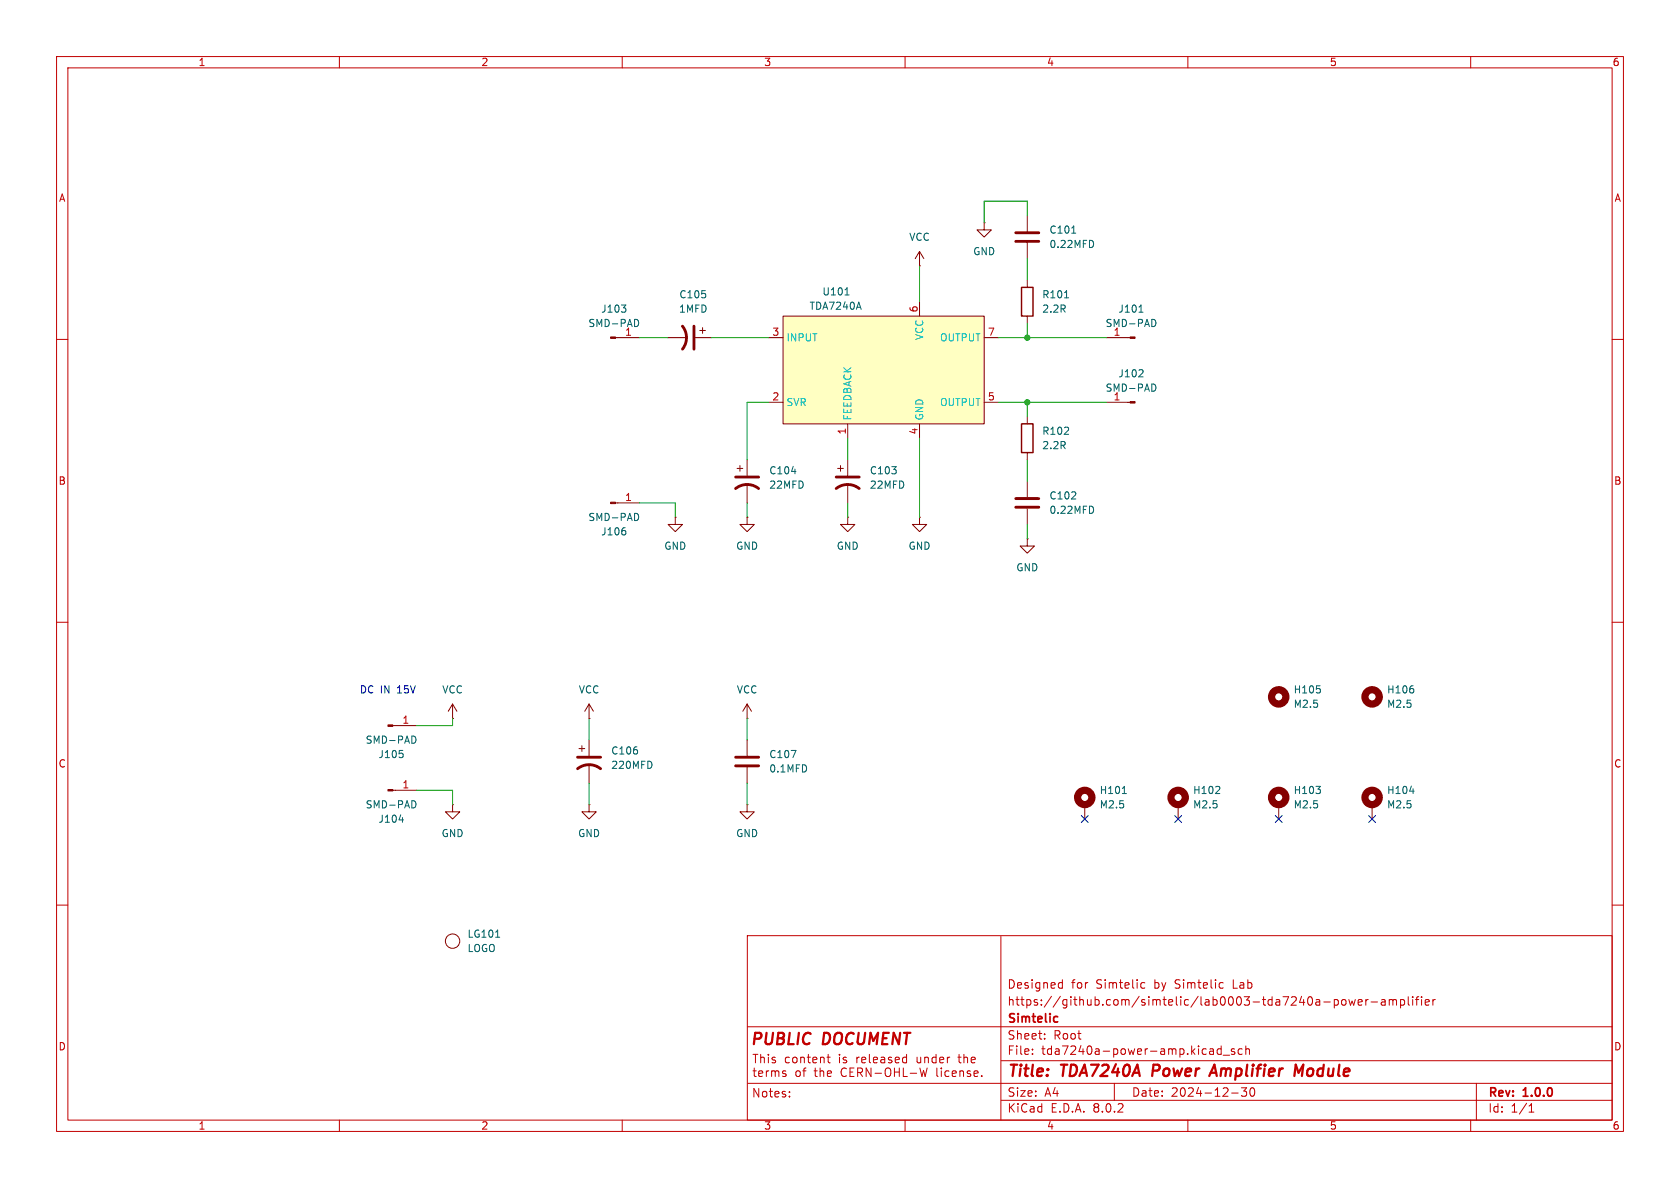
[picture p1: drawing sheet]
<svg xmlns="http://www.w3.org/2000/svg" width="297mm" height="210mm" viewBox="0 0 297 210" stroke-linecap="round" stroke-linejoin="round" font-family="sans-serif">
<g fill="none" stroke="#c20000" stroke-width=".18">
<path d="M10 10h277v190h-277zM12 12h273v186h-273zM60 10v2M110 10v2M160 10v2M210 10v2M260 10v2M10 60h2M285 60h2M10 110h2M285 110h2M10 160h2"/>
<path d="M285 160h2M132.1 165.4h152.9v32.6h-152.9zM176.9 165.5v32.5M187.4 173.7l.4 .1M187.8 173.2v1.5M187.8 174.6l-.4 .1M201.8 174.6h.6M201.8 173.8h.6M215.8 173.7l.4 .1M216.2 174.6l-.4 .1M234 177.1h1.2M235.9 176.7v1.5"/>
<path d="M235.9 176.8l.4-.1 .3 .3v.4l-.1 .2h-.6M237.2 176.8l.3-.1 .4 .1 .1 .6-.2 .2-.3 .1-.3-.1zM238.5 176.7l.2 1 .3-.7 .3 .7 .3-1M240.1 177.2l.7-.1-.1-.3-.4-.1-.2 .2 .1 .7h.5M241.5 176.7v1M241.9 176.7l-.3 .1-.1 .2M242.4 177.1h1.1M244.2 176.8h.6l.1 .9M244.9 177.1h-.5a.29 .29 0 0 0-.2 .3 .29 .29 0 0 0 .2 .3l.5-.1M245.6 176.8l.4-.1 .2 .2M245.6 176.7v1M246.2 176.9l.3-.2 .3 .1 .1 .9"/>
<path d="M246.2 176.9v.8M247.6 176.8l.4-.1 .3 .3v.4l-.1 .2h-.6M247.6 176.7v1.5M249 176.2v1.3l.2 .2M249.7 176.2v.1M249.7 176.7v1M250.2 176.7h.6M250.8 176.2l-.3 .2v1.3M251.3 176.2v.1M251.3 176.7v1M252 177.2l.7-.1-.1-.3-.4-.1-.2 .2v.7h.6M253.3 176.7v1"/>
<path d="M253.7 176.7l-.2 .1-.2 .2M60 198v2M110 198v2M132.1 181.5h152.9M132.2 191.5h152.8M133.1 186.4h.9M133.3 190.1l.4 .2M133.6 186.4v1.5M134.1 190.1l.2 .2 .5-.1M134.5 186.4v1.5M134.5 187l.2-.1 .4 .1v.9M135.5 189.3v1"/>
<path d="M135.8 186.4v.1M135.8 186.9v1M136.4 189.3v1M137.1 187l-.4-.1-.2 .3M137.1 189.5v.8M137.5 189.3l.2 .2v.8M139 190.1l-.2 .2-.5-.1M139.6 187h-.6l-.2 .2v.4M139.6 193.8v.1M139.6 193v.1M140.1 187.6v-.4l.3-.3 .4 .1 .1 .6M140.7 190l.3 .3 .3-.1 .2-.2"/>
<path d="M141.6 187l.2-.1 .3 .1 .1 .9M141.6 186.9v1M142.1 189v1.3M142.7 186.9h.6M142.9 186.4v1.3M143.7 187.4l.7-.2-.1-.2h-.5l-.1 .7M144.1 190.1l.4 .2M145 188.8v1.5M145.1 187l.2-.1 .3 .1 .1 .9M145.1 186.9v1M145.6 189.5v.8M146.2 186.9h.6"/>
<path d="M146.3 189.8l.7-.1-.1-.3-.4-.1-.2 .2v.7h.6M146.4 186.4v1.3l.4 .2M148.4 186.4v.1M148.4 186.9v1M148.8 190.1a.52 .52 0 0 0 .8 .1M149.6 187l-.3-.1-.2 .3M150.3 189.5h.5M151 188.8h-.7v1.5h.7M151.5 186.9v1M151.6 188.8v1.5M151.9 186.9l-.3 .1-.1 .2M152 189.6l.5 .7"/>
<path d="M153.1 187.2l-.3-.3-.4 .1-.1 .7M153.7 186.4v1.3M154 188.8v1.5l-.9-1.5v1.5M155.1 187.2l-.2-.3-.4 .1-.1 .7M155.8 187h.5l.1 .9M156.6 190.1a.51 .51 0 0 0 .8 0M157.6 187l-.3-.1-.2 .3M158.1 188.8v1.5M159 188.8v1.5M159 187.2l-.2-.3-.5 .1v.7M159.7 188.8v1.5h.7M160 198v2"/>
<path d="M160.3 187l-.5-.1-.2 .3M160.3 187.8l-.5 .1M160.3 186.4v1.5M160.9 189.7h1.2M162.1 186.9v.8M162.6 188.8l.4 1.5 .3-1.1 .3 1.1 .3-1.5M162.8 186.9v1M163.5 187l.2-.1 .4 .1v.9M163.5 186.9v1M165.5 187l-.4-.1-.3 .3M165.5 186.4v1.5M165.6 190.1l.2 .2"/>
<path d="M166.4 189.3v1M166.8 187.2l-.2-.3-.4 .1-.1 .7M167.1 190l.2 .3 .5-.1M167.5 186.9v1M167.9 186.9l-.3 .1-.1 .2M168.3 190.1l.3 .2 .4-.1M168.3 189.5l.3-.2h.2l.3 .2v.2l-.8 .1M169.3 186.9h.6M169.6 186.4v1.3M169.7 189.3v1M170.3 189.5v.8M170.4 187l.2-.1 .4 .1 .1 .9"/>
<path d="M170.4 186.4v1.5M171.6 190.1l-.2 .2-.4-.1M172.2 190.1l.2 .2 .4-.1M172.4 187.2l-.2-.3-.4 .1-.1 .7M173.6 190.2v.1M177 194.5h108M177 187.5h108M182.5 186.3v.1M182.5 185.5v.1M184.7 183.6v.1M184.7 182.8v.1M197 191.5v3"/>
<path d="M210 198v2M214.3 185.4l.2 .2v.8M214.5 186.3l-.1 .1M214.5 185.8h-.1M215.9 184.9v1.5M215.9 185.5l-.4-.1-.3 .3v.4l.1 .2h.6M216.2 186.5h1.2M217.7 193.2h1.2M218.2 185.5l-.3-.1-.2 .2v.2l.5 .2v.3h-.5M219.6 185.5l-.4-.1-.3 .3v.4l.1 .2h.6M220.2 185.5l.3-.1 .3 .1 .1 .9M220.2 184.9v1.5"/>
<path d="M220.4 192.3l-.5 .6 .4 .1v.7l-.2 .1h-.4l-.2-.1M221.1 192.4a.81 .81 0 0 0 .4 1.4l.2-.1 .1-.5-.1-.8M260 198v2M261 191.5v6.5M270.3 196.6h.9M270.3 195.5l.4-.4v1.5"/>
</g>
<path d="M203.9 188.2l-.2 2M213.8 190.2l.9-2 .4 2M228.8 190.2l.3-2 .5 1.4 .8-1.4-.2 2" fill="none" stroke="#c20000" stroke-width=".4"/>
<path d="M186.6 179.7l.4 .1M187 180.6l-.4 .1" fill="none" stroke="#c20000" stroke-width=".3"/>
<path d="M120.6 57.7a3.3 3.3 0 0 1 0 4M122.7 57.7v4M147.8 86.4a3.3 3.3 0 0 1 4.1 0M147.8 84.3h4.1" fill="none" stroke="#840000" stroke-width=".51"/>
<path d="M118.1 59.7h3.3M122.9 59.7h2.8M123.7 58.4h1M124.2 57.9v1M148.1 82.8h1M148.6 82.3v1M149.9 81.3v2.8M149.9 85.6v3.3" fill="none" stroke="#840000" stroke-width=".18"/>
<path d="M138.4 55.9h35.6v19h-35.6z" fill="#ffffc2"/>
<g fill="none" stroke="#840000" stroke-width=".18">
<path d="M174 39.4v1.2h1.3l-1.3 1.3-1.3-1.3h1.3M174 39.4h.1M181.6 38.1v2.8M108.8 59.7h4.2M135.9 59.7h2.5M138.4 55.9h35.6v19h-35.6zM162.6 47h.1M162.6 44.5v2.5M162.6 53.3v2.6M162.6 44.5l-.8 1.2M162.6 44.5l.7 1.2M174 59.7h2.5"/>
<path d="M181.6 42.9v2.8M181.6 49.5v1.3M181.6 55.9v1.3M195.6 59.7h4.2M135.9 71.1h2.5M149.9 74.9v2.6M162.6 74.9v2.6M174 71.1h2.5M181.6 73.7v1.2M195.6 71.1h4.2M108.8 88.9h4.2M119.4 91.4v1.3h1.2l-1.2 1.3-1.3-1.3h1.3"/>
<path d="M119.4 91.4h.1M130.3 82.8h1M130.8 82.3v1M132.1 91.4v1.3h1.2l-1.2 1.3-1.3-1.3h1.3M132.1 91.4h.1M132.1 81.3v2.8M132.1 85.6v3.3M149.9 91.4v1.3h1.2l-1.2 1.3-1.3-1.3h1.3M149.9 91.4h.1M162.6 91.4v1.3h1.2l-1.2 1.3-1.3-1.3h1.3M162.6 91.4h.1M181.6 95.3v1.2h1.3l-1.3 1.3-1.3-1.3h1.3"/>
<path d="M181.6 95.3h.1M181.6 80v1.3M181.6 85.1v2.8M181.6 89.9v2.8M69.4 128.3h4.3M69.4 139.7h4.3M80 127h.1M80 124.5l-.8 1.2M80 124.5v2.5M80 124.5l.8 1.2M102.4 132.3h1M102.9 131.8v1"/>
<path d="M104.1 127h.1M104.1 124.5v2.5M104.1 130.8v2.8M104.1 135.1v3.3M104.1 124.5l-.7 1.2M104.1 124.5l.8 1.2M132.1 127h.1M132.1 124.5v2.5M132.1 130.8v2.8M132.1 135.6v2.8M132.1 124.5l-.8 1.2M132.1 124.5l.7 1.2"/>
<path d="M80 142.2v1.3h1.3l-1.3 1.3-1.3-1.3h1.3M80 142.2h.1M104.1 142.2v1.3h1.3l-1.3 1.3-1.2-1.3h1.2M104.1 142.2h.1M132.1 142.2v1.3h1.2l-1.2 1.3-1.3-1.3h1.3M132.1 142.2h.1M191.8 142.2v2.6M208.3 142.2v2.6M226.1 142.2v2.6M242.6 142.2v2.6"/>
<circle cx="80" cy="166.4" r="1.27"/>
</g>
<g fill="none" stroke="#006464" stroke-width=".18">
<path d="M109.9 53.9h.7l-.4 .5M110.5 54.5l.1 .1-.1 .5M112.5 56.5a.68 .68 0 0 1 .4 .6 .68 .68 0 0 1-.4 .6M149.4 52.1h.7M188.2 52.6h.7M189.5 41.2h.7M193.2 42.7l.1 .3-.1 .6M201.4 55.2h.7M203.9 56.5a.68 .68 0 0 1 .5 .6 .68 .68 0 0 1-.5 .6M202 65.4l.1 .2-.1 .3-.7 .7h.8M203.9 67.9a.68 .68 0 0 1 .5 .6 .68 .68 0 0 1-.5 .7M110.5 93.8l.1 .2-.1 .5"/>
<path d="M112.5 90.7a.68 .68 0 0 1 .4 .7 .68 .68 0 0 1-.4 .6M139.9 83.3h.8M193.2 89.7l.1 .3-.1 .6M70.6 132.7h.6M71.2 133.2l.1 .2-.1 .5M73.1 130.1a.68 .68 0 0 1 .4 .7 .68 .68 0 0 1-.4 .6M139.9 132.7h.8l-.5 1.2M215.6 139.1v.5M232.6 139h.8l-.4 .5M233.4 121.8v.6M233.4 139.6v.6M249.2 139.9h.8"/>
<path d="M249.9 121.8v.6M70.5 144.9h.8M73.1 141.5a.68 .68 0 0 1 .4 .7 .68 .68 0 0 1-.4 .6M198.4 140.3h.7M214.9 140.3h.7M87.6 165.7h.7"/>
</g>
<g fill="#840000" stroke="#840000" stroke-width=".18">
<path d="M199.8 59.6h.9v.2h-.9z"/>
<path d="M199.8 71h.9v.2h-.9z"/>
<path d="M107.9 59.6h.9v.2h-.9z"/>
<path d="M68.6 128.1h.8v.3h-.8z"/>
<path d="M107.9 88.8h.9v.2h-.9z"/>
<path d="M68.6 139.6h.8v.2h-.8z"/>
</g>
<path d="M179.6 42.7h4M179.6 41.1h4M130 86.4a3.3 3.3 0 0 1 4.1 0M130 84.3h4.1M179.6 89.7h4M179.6 88.1h4M102.1 135.9a3.3 3.3 0 0 1 4.1 0M102.1 133.9h4.1M130 133.9h4.1M130 135.4h4.1" fill="none" stroke="#840000" stroke-width=".51"/>
<path d="M180.6 50.8h2v5.1h-2zM180.6 74.9h2v5.1h-2z" fill="none" stroke="#840000" stroke-width=".25"/>
<g fill="none" stroke="#840000" stroke-width="1.3">
<circle cx="226.1" cy="123.2" r="1.27"/>
<circle cx="242.6" cy="123.2" r="1.27"/>
<circle cx="191.8" cy="141" r="1.27"/>
<circle cx="208.3" cy="141" r="1.27"/>
<circle cx="226.1" cy="141" r="1.27"/>
<circle cx="242.6" cy="141" r="1.27"/>
</g>
<g fill="none" stroke="#009600" stroke-width=".18">
<path d="M181.6 38.1v-2.5h-7.6v3.8M113 59.7h5.1M125.7 59.7h10.2M162.6 47v6.3M176.5 59.7h19.1M181.6 45.7v3.8M181.6 57.2v2.5M135.9 71.1h-3.8v10.2M149.9 77.5v3.8M162.6 77.5v13.9M176.5 71.1h19.1M181.6 71.1v2.6"/>
<path d="M113 88.9h6.4v2.5M132.1 88.9v2.5M149.9 88.9v2.5M181.6 81.3v3.8M181.6 92.7v2.6M73.7 139.7h6.3v2.5M80 127v1.3h-6.3M104.1 127v3.8M104.1 138.4v3.8M132.1 127v3.8M132.1 138.4v3.8"/>
</g>
<path d="M191.2 144.2l1.2 1.2M192.4 144.2l-1.2 1.2M207.7 144.2l1.2 1.2M208.9 144.2l-1.2 1.2M225.5 144.2l1.2 1.2M226.7 144.2l-1.2 1.2M242 144.2l1.2 1.2M243.2 144.2l-1.2 1.2" fill="none" stroke="#000084" stroke-width=".18"/>
<g fill="#009600" stroke="#009600" stroke-width=".18">
<circle cx="181.6" cy="71.1" r=".46"/>
<circle cx="181.6" cy="59.7" r=".46"/>
</g>
<g font-size="2.8" fill="#c20000">
<text x="132.5" y="185.3">PUBLIC</text>
<text x="145.5" y="185.3">DOCUMENT</text>
<text x="178" y="190.9">Title:</text>
<text x="187.7" y="190.9">TDA7240A</text>
<text x="204.6" y="190.9">Power</text>
<text x="215.7" y="190.9">Amplifier</text>
<text x="231.3" y="190.9">Module</text>
</g>
<g font-size="2.1" fill="#c20000">
<text x="178" y="178">https://github.com/simtelic/lab0003-tda7240a-power-amplifier</text>
<text x="178" y="175">Designed</text>
<text x="189.4" y="175">for</text>
<text x="193.8" y="175">Simtelic</text>
<text x="204.2" y="175">by</text>
<text x="208" y="175">Simtelic</text>
<text x="218.4" y="175">Lab</text>
<text x="178" y="184">Sheet:</text>
<text x="178" y="181.2">Simtelic</text>
<text x="186.2" y="184">Root</text>
<text x="132.9" y="189.4">This</text>
<text x="138.6" y="189.4">content</text>
<text x="148.3" y="189.4">is</text>
<text x="151.5" y="189.4">released</text>
<text x="162.3" y="189.4">under</text>
<text x="169.9" y="189.4">the</text>
<text x="174.7" y="189.4">terms</text>
<text x="178" y="186.7">File:</text>
<text x="183.6" y="189.4">of</text>
<text x="184.1" y="186.7">tda7240a-power-amp.kicad_sch</text>
<text x="187.1" y="189.4">the</text>
<text x="191.9" y="189.4">CERN-OHL-W</text>
<text x="208.9" y="189.4">license.</text>
<text x="132.8" y="194.2">Notes:</text>
<text x="178" y="196.9">KiCad</text>
<text x="178" y="194.1">Size:</text>
<text x="184.7" y="194.1">A4</text>
<text x="185.7" y="196.9">E.D.A.</text>
<text x="193.3" y="196.9">8.0.2</text>
<text x="200" y="194.1">Date:</text>
<text x="207" y="194.1">2024-12-30</text>
<text x="263" y="194.3">Rev:</text>
<text x="263" y="196.9">Id:</text>
<text x="267.1" y="196.9">1/1</text>
<text x="269.4" y="194.3">1.0.0</text>
</g>
<g font-size="1.8" fill="#c20000">
<text x="35" y="11.9">1</text>
<text x="85" y="11.9">2</text>
<text x="135" y="11.9">3</text>
<text x="185" y="11.9">4</text>
<text x="235" y="11.9">5</text>
<text x="285" y="11.9">6</text>
<text x="10.3" y="35.9">A</text>
<text x="285.3" y="35.9">A</text>
<text x="10.3" y="85.9">B</text>
<text x="285.3" y="85.9">B</text>
<text x="10.3" y="135.9">C</text>
<text x="285.3" y="135.9">C</text>
<text x="10.3" y="185.9">D</text>
<text x="285.3" y="185.9">D</text>
<text x="35" y="199.9">1</text>
<text x="85" y="199.9">2</text>
<text x="135" y="199.9">3</text>
<text x="185" y="199.9">4</text>
<text x="235" y="199.9">5</text>
<text x="285" y="199.9">6</text>
</g>
<g font-size="1.8" fill="#006464">
<text x="185.4" y="41.5">C101</text>
<text x="160.6" y="42.8">VCC</text>
<text x="172" y="45.3">GND</text>
<text x="185.4" y="44">0.22MFD</text>
<text x="120" y="52.9">C105</text>
<text x="145.3" y="52.4">U101</text>
<text x="184.2" y="52.9">R101</text>
<text x="103.9" y="58">SMD-PAD</text>
<text x="106.2" y="55.5">J103</text>
<text x="119.9" y="55.5">1MFD</text>
<text x="143" y="55">TDA7240A</text>
<text x="184.2" y="55.5">2.2R</text>
<text x="195.4" y="58">SMD-PAD</text>
<text x="197.6" y="55.5">J101</text>
<text x="195.4" y="69.4">SMD-PAD</text>
<text x="197.6" y="66.9">J102</text>
<text x="184.2" y="77.1">R102</text>
<text x="184.2" y="79.6">2.2R</text>
<text x="135.9" y="84">C104</text>
<text x="135.9" y="86.6">22MFD</text>
<text x="153.7" y="84">C103</text>
<text x="153.7" y="86.6">22MFD</text>
<text x="185.4" y="88.5">C102</text>
<text x="103.9" y="92.3">SMD-PAD</text>
<text x="106.2" y="94.8">J106</text>
<text x="185.4" y="91">0.22MFD</text>
<text x="117.3" y="97.4">GND</text>
<text x="130" y="97.4">GND</text>
<text x="147.8" y="97.4">GND</text>
<text x="160.5" y="97.4">GND</text>
<text x="179.6" y="101.2">GND</text>
<text x="78.1" y="122.8">VCC</text>
<text x="102.2" y="122.8">VCC</text>
<text x="130.2" y="122.8">VCC</text>
<text x="228.6" y="122.8">H105</text>
<text x="228.6" y="125.3">M2.5</text>
<text x="245.1" y="122.8">H106</text>
<text x="245.1" y="125.3">M2.5</text>
<text x="64.5" y="131.7">SMD-PAD</text>
<text x="66.8" y="134.2">J105</text>
<text x="108" y="133.6">C106</text>
<text x="108" y="136.1">220MFD</text>
<text x="135.9" y="134.2">C107</text>
<text x="135.9" y="136.8">0.1MFD</text>
<text x="64.5" y="143.1">SMD-PAD</text>
<text x="194.3" y="140.6">H101</text>
<text x="194.3" y="143.1">M2.5</text>
<text x="210.8" y="140.6">H102</text>
<text x="210.8" y="143.1">M2.5</text>
<text x="228.6" y="140.6">H103</text>
<text x="228.6" y="143.1">M2.5</text>
<text x="245.1" y="140.6">H104</text>
<text x="245.1" y="143.1">M2.5</text>
<text x="66.8" y="145.6">J104</text>
<text x="78" y="148.2">GND</text>
<text x="102.1" y="148.2">GND</text>
<text x="130" y="148.2">GND</text>
<text x="82.6" y="166">LG101</text>
<text x="82.6" y="168.5">LOGO</text>
</g>
<g font-size="1.8" fill="#a90000">
<text x="110.4" y="59.4">1</text>
<text x="136.5" y="59.4">3</text>
<text x="162.3" y="55.3" transform="rotate(-90 162.3 55.3)">6</text>
<text x="174.6" y="59.4">7</text>
<text x="196.8" y="59.4">1</text>
<text x="136.5" y="70.9">2</text>
<text x="174.6" y="70.9">5</text>
<text x="196.8" y="70.9">1</text>
<text x="149.6" y="76.9" transform="rotate(-90 149.6 76.9)">1</text>
<text x="162.3" y="76.9" transform="rotate(-90 162.3 76.9)">4</text>
<text x="110.4" y="88.6">1</text>
<text x="71" y="128">1</text>
<text x="71" y="139.4">1</text>
</g>
<g font-size="1.8" fill="#00c2c2">
<text x="138.9" y="60.6">INPUT</text>
<text x="163.4" y="60.2" transform="rotate(-90 163.4 60.2)">VCC</text>
<text x="166.1" y="60.6">OUTPUT</text>
<text x="138.9" y="72">SVR</text>
<text x="166.1" y="72">OUTPUT</text>
<text x="150.7" y="74.4" transform="rotate(-90 150.7 74.4)">FEEDBACK</text>
<text x="163.4" y="74.4" transform="rotate(-90 163.4 74.4)">GND</text>
</g>
<g font-size="1.8" fill="#0000c2">
<text x="63.5" y="122.8">DC IN</text>
<text x="70.3" y="122.8">15V</text>
</g>
</svg>
